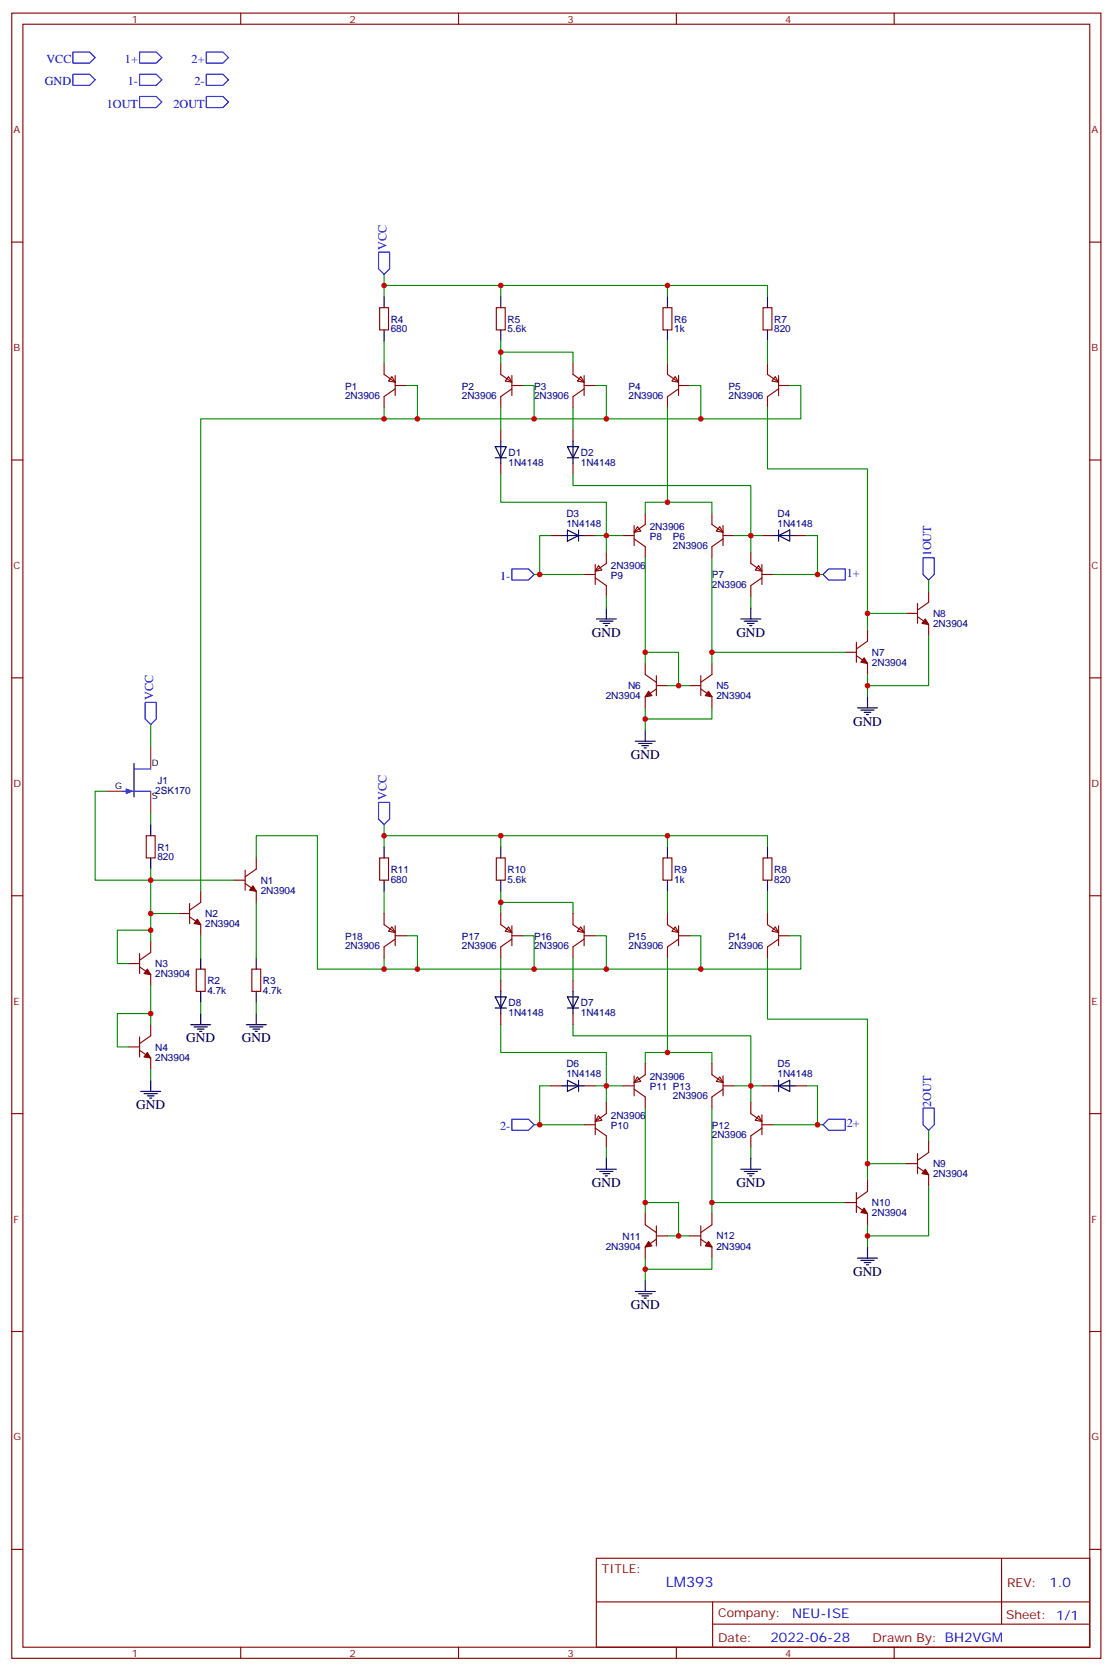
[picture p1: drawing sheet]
<svg xmlns="http://www.w3.org/2000/svg" width="353mm" height="530mm" viewBox="0 0 353 530" stroke-linecap="round" stroke-linejoin="round" font-family="sans-serif">
<g fill="none" stroke="#870000" stroke-width=".35">
<path d="M3.7 4.2h345.8v522.1h-345.8zM7.3 7.7h338.6v515h-338.6zM76.4 4.2v3.5M145.6 4.2v3.5M214.7 4.2v3.5M283.8 4.2v3.5M3.7 76.8h3.6M345.9 76.8h3.6M120.5 97.6h2.8v7.1h-2.8zM157.6 97.6h2.8v7.1h-2.8zM210.5 97.6h2.8v7.1h-2.8zM242.2 97.6h2.8v7.1h-2.8z"/>
<path d="M121.9 115.3v3.5l3.5 2.5M124.4 119.5l1 1.8-2.1-.4zM125.4 119.2v6.3M159 115.3v3.5l3.5 2.5M161.4 119.5l1.1 1.8-2.1-.4zM162.5 119.2v6.3M181.9 115.3v3.5l3.5 2.5M184.4 119.5l1 1.8-2.1-.4zM185.4 119.2v6.3M211.9 115.3v3.5l3.5 2.5M214.3 119.5l1.1 1.8-2.1-.4zM215.4 119.2v6.3"/>
<path d="M243.6 115.3v3.5l3.6 2.5M246.1 119.5l1.1 1.8-2.2-.4zM247.2 119.2v6.3M125.4 123.4l-3.5 2.5v3.5M125.4 122.3h3.6M159 136.5v3.5M162.5 123.4l-3.5 2.5v3.5M162.5 122.3h3.5M181.9 136.5v3.5M185.4 122.3h3.5M185.4 123.4l-3.5 2.5v3.5M215.4 122.3h3.5"/>
<path d="M215.4 123.4l-3.5 2.5v3.5M247.2 122.3h3.5M247.2 123.4l-3.6 2.5v3.5M3.7 146h3.6M159 147v3.6M181.9 147v3.6M345.9 146h3.6M174.8 170h3.6M185.4 170h3.5M188.9 179.1v6.4M190 179.5l1.1 1.4-2.2 .4zM192.5 175.3v3.5l-3.6 2.5"/>
<path d="M197.8 170h3.5M201.3 171l3.5 2.5v3.5M201.3 166.8v6.3M202.4 167.1l1 1.5-2.1 .3zM204.8 162.9v3.5l-3.5 2.5M226 162.9v3.5l3.5 2.5M228.5 167.1l1 1.8-2.1-.3zM229.5 171l-3.5 2.5v3.5M229.5 170h3.5M229.5 166.8v6.3M238.3 175.3v3.5l3.6 2.5M240.8 179.5l1.1 1.8-2.2-.4z"/>
<path d="M241.9 170h3.5M241.9 179.1v6.4M252.4 170h3.6M185.4 182.3h3.5M188.9 183.4l3.6 2.4v3.6M241.9 183.4l-3.6 2.4v3.6M241.9 182.3h3.5M275.4 200v3.5l-3.5 2.5M287.7 194.7h3.6M291.3 195.7l3.5 2.5v3.5M291.3 191.5v6.3M294.8 187.6v3.5l-3.5 2.5"/>
<path d="M3.7 215.1h3.6M204.8 210.5v3.6l3.6 2.4M208.4 218.7l-3.6 2.4v3.5M208.4 217.6h3.5M208.4 214.4v6.4M218.9 217.6h3.6M222.5 218.7l3.5 2.4v3.5M222.5 214.4v6.4M226 210.5v3.6l-3.5 2.4M268.3 207h3.6M271.9 208.1l3.5 2.4v3.6M271.9 203.8v6.4"/>
<path d="M345.9 215.1h3.6M46.4 265.2h2.8v7.1h-2.8zM74.3 279.3h3.5M77.8 276.2v6.3M81.4 272.3v3.5l-3.6 2.5M120.5 272.3h2.8v7h-2.8zM157.6 272.3h2.8v7h-2.8zM210.5 272.3h2.8v7h-2.8zM242.2 272.3h2.8v7h-2.8zM3.7 284.3h3.6M47.8 298.7v3.6l-3.5 2.4M56.7 289.9h3.5"/>
<path d="M60.2 291l3.5 2.4v3.6M60.2 286.7v6.4M63.7 282.9v3.5l-3.5 2.5M77.8 280.4l3.6 2.5v3.5M121.9 289.9v3.5l3.5 2.5M124.4 294.1l1 1.8-2.1-.3zM125.4 298l-3.5 2.5v3.5M125.4 293.8v6.3M125.4 297h3.6M159 289.9v3.5l3.5 2.5M161.4 294.1l1.1 1.8-2.1-.3zM162.5 298l-3.5 2.5v3.5"/>
<path d="M162.5 293.8v6.3M162.5 297h3.5M181.9 289.9v3.5l3.5 2.5M184.4 294.1l1 1.8-2.1-.3zM185.4 298l-3.5 2.5v3.5M185.4 293.8v6.3M185.4 297h3.5M211.9 289.9v3.5l3.5 2.5M214.3 294.1l1.1 1.8-2.1-.3zM215.4 298l-3.5 2.5v3.5M215.4 293.8v6.3M215.4 297h3.5"/>
<path d="M243.6 289.9v3.5l3.6 2.5M246.1 294.1l1.1 1.8-2.2-.3zM247.2 298l-3.6 2.5v3.5M247.2 293.8v6.3M247.2 297h3.5M345.9 284.3h3.6M40.8 305.8h3.5M44.3 306.8l3.5 2.5v3.5M44.3 302.6v6.4M62.3 307.6h2.8v7h-2.8zM79.9 307.6h2.9v7h-2.9zM159 311.1v3.5"/>
<path d="M181.9 311.1v3.5M40.8 332.2h3.5M44.3 333.3l3.5 2.5v3.5M44.3 329.1v6.3M47.8 325.2v3.5l-3.5 2.5M159 321.7v3.5M181.9 321.7v3.5M204.8 337.5v3.6l-3.5 2.4M226 337.5v3.6l3.5 2.4M3.7 353.4h3.6M174.8 344.6h3.6M185.4 344.6h3.5"/>
<path d="M185.4 356.9h3.5M188.9 358l3.6 2.5v3.5M188.9 353.8v6.3M190 354.1l1.1 1.4-2.2 .4zM192.5 349.9v3.5l-3.6 2.5M197.8 344.6h3.5M201.3 345.7l3.5 2.4v3.5M201.3 341.4v6.4M202.4 341.8l1 1.4-2.1 .3zM228.5 341.8l1 1.7-2.1-.3zM229.5 345.7l-3.5 2.4v3.5M229.5 341.4v6.4"/>
<path d="M229.5 344.6h3.5M238.3 349.9v3.5l3.6 2.5M240.8 354.1l1.1 1.8-2.2-.4zM241.9 358l-3.6 2.5v3.5M241.9 353.8v6.3M241.9 344.6h3.5M241.9 356.9h3.5M252.4 344.6h3.6M345.9 353.4h3.6M271.9 378.5v6.3M275.4 374.6v3.5l-3.5 2.5M287.7 369.3h3.6"/>
<path d="M291.3 370.3l3.5 2.5v3.5M291.3 366.1v6.4M294.8 362.2v3.6l-3.5 2.4M204.8 385.2v3.5l3.6 2.5M208.4 393.3l-3.6 2.4v3.6M208.4 389v6.4M208.4 392.2h3.5M218.9 392.2h3.6M222.5 393.3l3.5 2.4v3.6M222.5 389v6.4M226 385.2v3.5l-3.5 2.5M268.3 381.6h3.6"/>
<path d="M271.9 382.7l3.5 2.5v3.5M3.7 422.6h3.6M345.9 422.6h3.6M3.7 491.7h3.6M189.3 494.5h156.6v28.2h-156.6zM317.9 494.5v20.9M345.9 491.7h3.6M189.3 508.4h156.5M226.2 515.4h119.6M226.2 508.4v14.1M76.4 522.7v3.6M145.6 522.7v3.6"/>
<path d="M214.7 522.7v3.6M283.8 522.7v3.6"/>
</g>
<g fill="none" stroke="#000" stroke-width=".35">
<path d="M121.9 94.1v3.5M159 94.1v3.5M211.9 94.1v3.5M243.6 94.1v3.5M121.9 104.7v3.5M159 104.7v3.5M211.9 104.7v3.5M243.6 104.7v3.5M159 140v7M181.9 140v7M157.2 141.7h3.5l-1.7 3.6zM157.2 145.3h3.5"/>
<path d="M180.1 141.7h3.6l-1.8 3.6zM180.1 145.3h3.6M178.4 170h7M180.1 168.2l3.6 1.8-3.6 1.7zM183.7 168.2v3.5M245.4 170h7M247.2 170l3.5-1.8v3.5zM247.2 168.2v3.5M189.3 196.4h6.4M190.4 197.1h4.2M191.4 197.8h2.1M192.1 198.5h.7"/>
<path d="M192.5 192.9v3.5M235.2 196.4h6.3M236.2 197.1h4.3M237.3 197.8h2.1M238 198.5h.7M238.3 192.9v3.5M201.6 235.2h6.4M202.7 235.9h4.2M203.8 236.6h2.1M204.5 237.3h.7M204.8 231.7v3.5M272.2 224.6h6.4"/>
<path d="M273.3 225.4h4.2M274.3 226.1h2.1M275 226.8h.7M275.4 221.1v3.5M42.5 242.3v10.6M47.8 261.7v3.5M47.8 272.3v3.5M121.9 268.7v3.6M121.9 279.3v3.6M159 268.7v3.6M159 279.3v3.6M211.9 268.7v3.6"/>
<path d="M211.9 279.3v3.6M243.6 268.7v3.6M243.6 279.3v3.6M63.7 304v3.6M63.7 314.6v3.5M81.4 304v3.6M81.4 314.6v3.5M157.2 316.4h3.5l-1.7 3.5zM157.2 319.9h3.5M159 314.6v7.1M180.1 316.4h3.6l-1.8 3.5zM180.1 319.9h3.6"/>
<path d="M181.9 314.6v7.1M60.5 325.2h6.4M61.6 325.9h4.2M62.7 326.6h2.1M63.4 327.3h.7M63.7 321.7v3.5M78.2 325.2h6.3M79.2 325.9h4.3M80.3 326.6h2.1M81 327.3h.7M81.4 321.7v3.5M44.7 346.4h6.3"/>
<path d="M45.7 347.1h4.3M46.8 347.8h2.1M47.5 348.5h.7M47.8 342.8v3.6M178.4 344.6h7M180.1 342.8l3.6 1.8-3.6 1.8zM183.7 342.8v3.6M245.4 344.6h7M247.2 344.6l3.5-1.8v3.6zM247.2 342.8v3.6M189.3 371.1h6.4M190.4 371.8h4.2"/>
<path d="M191.4 372.5h2.1M192.1 373.2h.7M192.5 367.5v3.6M235.2 371.1h6.3M236.2 371.8h4.3M237.3 372.5h2.1M238 373.2h.7M238.3 367.5v3.6M272.2 399.3h6.4M273.3 400h4.2M275.4 395.7v3.6M201.6 409.9h6.4"/>
<path d="M202.7 410.6h4.2M203.8 411.3h2.1M204.5 412h.7M204.8 406.3v3.6M274.3 400.7h2.1M275 401.4h.7"/>
</g>
<path d="M47.8 237v7.1M33.7 251.1h5.3M47.8 251.1v7.1" fill="none" stroke="#8c2424" stroke-width=".35"/>
<path d="M39 251.1h8.8M42.5 244.1h5.3" fill="none" stroke="#30f" stroke-width=".35"/>
<path d="M40.1 250.4l1.7 .7-1.7 .7z" fill="#00f" stroke="#00f" stroke-width=".35"/>
<g fill="none" stroke="#00f" stroke-width=".35">
<path d="M23.1 16.5h5.3l1.8 1.8-1.8 1.7h-5.3zM44.3 16.5h5.3l1.8 1.8-1.8 1.7h-5.3zM65.5 16.5h5.3l1.7 1.8-1.7 1.7h-5.3zM23.1 23.6h5.3l1.8 1.7-1.8 1.8h-5.3zM44.3 23.6h5.3l1.8 1.7-1.8 1.8h-5.3zM44.3 30.6h5.3l1.8 1.8-1.8 1.7h-5.3zM65.5 23.6h5.3l1.7 1.7-1.7 1.8h-5.3zM65.5 30.6h5.3l1.7 1.8-1.7 1.7h-5.3zM120.2 80h3.5v5.3l-1.8 1.8-1.7-1.8zM293 177h3.5v5.3l-1.7 1.8-1.8-1.8zM162.5 180.6h5.3l1.7 1.7-1.7 1.8h-5.3zM261.3 182.3l1.7-1.7h5.3v3.5h-5.3z"/>
<path d="M46.1 222.9h3.5v5.3l-1.8 1.7-1.7-1.7zM120.2 254.6h3.5v5.3l-1.8 1.8-1.7-1.8zM162.5 355.2h5.3l1.7 1.7-1.7 1.8h-5.3zM261.3 356.9l1.7-1.7h5.3v3.5h-5.3zM293 351.6h3.5v5.3l-1.7 1.8-1.8-1.8z"/>
</g>
<g fill="#870000" stroke="#870000" stroke-width=".35">
<path d="M80.3 281.1l1.1 1.8-2.2-.4z"/>
<path d="M62.7 291.7l1 1.7-2.1-.3z"/>
<path d="M46.8 307.6l1 1.7-2.1-.3z"/>
<path d="M46.8 334l1 1.8-2.1-.4z"/>
<path d="M224.9 219.4l1.1 1.7-2.1-.3z"/>
<path d="M205.9 219.4l1 1.4-2.1 .3z"/>
<path d="M274.3 208.8l1.1 1.7-2.1-.3z"/>
<path d="M293.7 196.4l1.1 1.8-2.1-.4z"/>
<path d="M293.7 371.1l1.1 1.7-2.1-.3z"/>
<path d="M274.3 383.4l1.1 1.8-2.1-.4z"/>
<path d="M205.9 394l1 1.4-2.1 .3z"/>
<path d="M224.9 394l1.1 1.7-2.1-.3z"/>
</g>
<g fill="none" stroke="#008700" stroke-width=".35">
<path d="M121.9 90.6h121.7v3.5M121.9 87.1v7M159 90.6v3.5M211.9 90.6v3.5M121.9 108.2v7.1M159 111.8h22.9v3.5M159 108.2v7.1M211.9 108.2v7.1M243.6 108.2v7.1M121.9 129.4v3.5M129 122.3h3.5v10.6M159 129.4v7.1"/>
<path d="M166 122.3h3.5v10.6M181.9 129.4v7.1M188.9 122.3h3.6v10.6M211.9 129.4v30M218.9 122.3h3.6v10.6M243.6 129.4v19.4h31.8v51.2M250.7 122.3h3.5v10.6h-190.5v150M159 150.6v8.8h33.5v10.6h-3.6M181.9 150.6v3.5h56.4v15.9h3.6M174.8 170h-3.5v12.3h14.1M197.8 170h-5.3v5.3M204.8 162.9v-3.5h21.2v3.5"/>
<path d="M204.8 177v33.5M226 177v33.5M233 170h5.3v5.3M256 170h3.5v12.3h-14.1M169.5 182.3h1.8M192.5 189.4v3.5M238.3 189.4v3.5M259.5 182.3h1.8M275.4 194.7h12.3M294.8 184.1v3.5M204.8 207h10.6v10.6M211.9 217.6h7"/>
<path d="M226 207h42.3M275.4 214.1v7M294.8 201.7v15.9h-19.4M47.8 229.9v7.1M204.8 224.6v7.1M226 224.6v3.6h-21.2M33.7 251.1h-3.5v28.2h17.6v-3.5M47.8 258.2v3.5M74.3 279.3h-26.5v10.6h8.9M81.4 272.3v-7.1h19.4v42.4h153.4v-10.6h-3.5M121.9 265.2h121.7v3.5M121.9 261.7v7"/>
<path d="M159 265.2v3.5M211.9 265.2v3.5M47.8 295.2h-10.5v10.6h3.5M47.8 289.9v8.8M63.7 297v7M81.4 286.4v17.6M121.9 282.9v7M129 297h3.5v10.6M159 286.4h22.9v3.5M159 282.9v7M166 297h3.5v10.6M188.9 297h3.6v10.6"/>
<path d="M211.9 282.9v7M218.9 297h3.6v10.6M243.6 282.9v7M47.8 312.8v12.4M63.7 318.1v3.6M81.4 318.1v3.6M121.9 304v3.6M159 304v7.1M181.9 304v7.1M211.9 304v30M243.6 304v19.4h31.8v51.2M47.8 321.7h-10.5v10.5h3.5"/>
<path d="M47.8 339.3v3.5M159 325.2v8.8h33.5v10.6h-3.6M181.9 325.2v3.5h56.4v15.9h3.6M204.8 337.5v-3.5h21.2v3.5M169.5 356.9h1.8M174.8 344.6h-3.5v12.3h14.1M197.8 344.6h-5.3v5.3M204.8 351.6v33.6M226 351.6v33.6M233 344.6h5.3v5.3M256 344.6h3.5v12.3h-14.1M259.5 356.9h1.8"/>
<path d="M294.8 358.7v3.5M192.5 364v3.5M238.3 364v3.5M275.4 369.3h12.3M294.8 376.3v15.9h-19.4M204.8 381.6h10.6v10.6M204.8 399.3v7M211.9 392.2h7M226 399.3v3.5h-21.2M226 381.6h42.3M275.4 388.7v7"/>
</g>
<g fill="#c00">
<circle cx="47.8" cy="279.3" r=".88"/>
<circle cx="47.8" cy="321.7" r=".88"/>
<circle cx="47.8" cy="295.2" r=".88"/>
<circle cx="121.9" cy="90.6" r=".88"/>
<circle cx="159" cy="90.6" r=".88"/>
<circle cx="211.9" cy="90.6" r=".88"/>
<circle cx="159" cy="111.8" r=".88"/>
<circle cx="132.5" cy="132.9" r=".88"/>
<circle cx="169.5" cy="132.9" r=".88"/>
<circle cx="192.5" cy="132.9" r=".88"/>
<circle cx="222.5" cy="132.9" r=".88"/>
<circle cx="211.9" cy="159.4" r=".88"/>
<circle cx="204.8" cy="228.2" r=".88"/>
<circle cx="204.8" cy="207" r=".88"/>
<circle cx="215.4" cy="217.6" r=".88"/>
<circle cx="192.5" cy="170" r=".88"/>
<circle cx="238.3" cy="170" r=".88"/>
<circle cx="171.3" cy="182.3" r=".88"/>
<circle cx="259.5" cy="182.3" r=".88"/>
<circle cx="121.9" cy="132.9" r=".88"/>
<circle cx="275.4" cy="217.6" r=".88"/>
<circle cx="226" cy="207" r=".88"/>
<circle cx="275.4" cy="194.7" r=".88"/>
<circle cx="275.4" cy="369.3" r=".88"/>
<circle cx="226" cy="381.6" r=".88"/>
<circle cx="275.4" cy="392.2" r=".88"/>
<circle cx="259.5" cy="356.9" r=".88"/>
<circle cx="171.3" cy="356.9" r=".88"/>
<circle cx="238.3" cy="344.6" r=".88"/>
<circle cx="192.5" cy="344.6" r=".88"/>
<circle cx="215.4" cy="392.2" r=".88"/>
<circle cx="204.8" cy="381.6" r=".88"/>
<circle cx="204.8" cy="402.8" r=".88"/>
<circle cx="211.9" cy="334" r=".88"/>
<circle cx="159" cy="286.4" r=".88"/>
<circle cx="211.9" cy="265.2" r=".88"/>
<circle cx="159" cy="265.2" r=".88"/>
<circle cx="121.9" cy="265.2" r=".88"/>
<circle cx="121.9" cy="307.6" r=".88"/>
<circle cx="222.5" cy="307.6" r=".88"/>
<circle cx="192.5" cy="307.6" r=".88"/>
<circle cx="169.5" cy="307.6" r=".88"/>
<circle cx="132.5" cy="307.6" r=".88"/>
<circle cx="47.8" cy="289.9" r=".88"/>
</g>
<text font-size="4.6" fill="#00f" x="211.4" y="503.6">LM393</text>
<g font-size="4.2">
<text x="187.9" y="202.1">GND</text>
<text x="233.8" y="202.1">GND</text>
<text x="270.8" y="230.3">GND</text>
<text x="200.2" y="240.9">GND</text>
<text x="59.1" y="330.8">GND</text>
<text x="76.8" y="330.8">GND</text>
<text x="43.3" y="352">GND</text>
<text x="187.9" y="376.7">GND</text>
<text x="233.8" y="376.7">GND</text>
<text x="270.8" y="404.9">GND</text>
<text x="200.2" y="415.5">GND</text>
</g>
<g font-size="4.2" fill="#00f">
<text x="333.1" y="503.8">1.0</text>
<text x="251.5" y="513.3">NEU-ISE</text>
<text x="244.6" y="521.2">2022-06-28</text>
</g>
<g font-size="3.9" fill="#00f">
<text x="14.7" y="20.1">VCC</text>
<text x="39.7" y="20">1+</text>
<text x="60.8" y="20">2+</text>
<text x="14.2" y="27.1">GND</text>
<text x="40.6" y="27.1">1-</text>
<text x="61.7" y="27.1">2-</text>
<text x="33.9" y="34.1">1OUT</text>
<text x="55.1" y="34.1">2OUT</text>
<text x="122.7" y="79.2" transform="rotate(-90 122.7 79.2)">VCC</text>
<text x="295.6" y="176.6" transform="rotate(-90 295.6 176.6)">1OUT</text>
<text x="158.7" y="184.1">1-</text>
<text x="268.8" y="183.2">1+</text>
<text x="48.6" y="222.1" transform="rotate(-90 48.6 222.1)">VCC</text>
<text x="122.7" y="253.8" transform="rotate(-90 122.7 253.8)">VCC</text>
<text x="295.6" y="351.2" transform="rotate(-90 295.6 351.2)">2OUT</text>
<text x="158.7" y="358.7">2-</text>
<text x="268.8" y="357.8">2+</text>
</g>
<g font-size="3.9" fill="#800">
<text x="191.1" y="499.1">TITLE:</text>
<text x="319.7" y="503.8">REV:</text>
<text x="228" y="513.3">Company:</text>
<text x="319.3" y="513.9">Sheet: 1/1</text>
<text x="228" y="521">Date:</text>
<text x="277" y="521.1">Drawn By: BH2VGM</text>
</g>
<g font-size="3.2" fill="#800">
<text x="41.8" y="7.2">1</text>
<text x="111" y="7.2">2</text>
<text x="180.1" y="7.2">3</text>
<text x="249.3" y="7.2">4</text>
<text x="4.3" y="42.3">A</text>
<text x="346.5" y="42.3">A</text>
<text x="4.3" y="111.4">B</text>
<text x="346.5" y="111.4">B</text>
<text x="4.3" y="180.6">C</text>
<text x="346.5" y="180.6">C</text>
<text x="4.3" y="249.7">D</text>
<text x="346.5" y="249.7">D</text>
<text x="4.3" y="318.8">E</text>
<text x="346.5" y="318.8">E</text>
<text x="4.3" y="388">F</text>
<text x="346.5" y="388">F</text>
<text x="4.3" y="457.1">G</text>
<text x="346.5" y="457.1">G</text>
<text x="41.8" y="525.7">1</text>
<text x="111" y="525.7">2</text>
<text x="180.1" y="525.7">3</text>
<text x="249.3" y="525.7">4</text>
</g>
<g font-size="3.2" fill="#000080">
<text x="124" y="105.5">680</text>
<text x="124" y="102.4">R4</text>
<text x="161.1" y="105.5">5.6k</text>
<text x="161.1" y="102.4">R5</text>
<text x="214" y="105.5">1k</text>
<text x="214" y="102.4">R6</text>
<text x="245.7" y="105.5">820</text>
<text x="245.7" y="102.4">R7</text>
<text x="109.5" y="123.6">P1</text>
<text x="146.6" y="123.6">P2</text>
<text x="169.5" y="123.6">P3</text>
<text x="199.5" y="123.6">P4</text>
<text x="231.3" y="123.6">P5</text>
<text x="109.5" y="126.6">2N3906</text>
<text x="146.6" y="126.6">2N3906</text>
<text x="169.5" y="126.6">2N3906</text>
<text x="199.5" y="126.6">2N3906</text>
<text x="231.3" y="126.6">2N3906</text>
<text x="161.4" y="147.8">1N4148</text>
<text x="161.4" y="144.8">D1</text>
<text x="184.4" y="147.8">1N4148</text>
<text x="184.4" y="144.8">D2</text>
<text x="179.8" y="167.1">1N4148</text>
<text x="179.8" y="164">D3</text>
<text x="246.8" y="167.1">1N4148</text>
<text x="246.8" y="164">D4</text>
<text x="206.2" y="168.1">2N3906</text>
<text x="206.2" y="171.3">P8</text>
<text x="213.6" y="171.2">P6</text>
<text x="213.6" y="174.3">2N3906</text>
<text x="193.9" y="180.4">2N3906</text>
<text x="193.9" y="183.6">P9</text>
<text x="226" y="183.6">P7</text>
<text x="226" y="186.6">2N3906</text>
<text x="296.2" y="195.8">N8</text>
<text x="296.2" y="199">2N3904</text>
<text x="276.8" y="208.1">N7</text>
<text x="276.8" y="211.4">2N3904</text>
<text x="192.3" y="221.9">2N3904</text>
<text x="199.4" y="218.7">N6</text>
<text x="227.4" y="221.9">2N3904</text>
<text x="227.4" y="218.7">N5</text>
<text x="49.2" y="251.9">2SK170</text>
<text x="50" y="248.7">J1</text>
<text x="50" y="273.1">820</text>
<text x="50" y="270">R1</text>
<text x="82.8" y="280.5">N1</text>
<text x="124" y="280.1">680</text>
<text x="124" y="277.1">R11</text>
<text x="161.1" y="280.1">5.6k</text>
<text x="161.1" y="277.1">R10</text>
<text x="214" y="280.1">1k</text>
<text x="214" y="277.1">R9</text>
<text x="245.7" y="280.1">820</text>
<text x="245.7" y="277.1">R8</text>
<text x="82.8" y="283.7">2N3904</text>
<text x="65.1" y="291">N2</text>
<text x="65.1" y="294.3">2N3904</text>
<text x="109.5" y="298.2">P18</text>
<text x="146.6" y="298.2">P17</text>
<text x="169.5" y="298.2">P16</text>
<text x="199.5" y="298.2">P15</text>
<text x="231.3" y="298.2">P14</text>
<text x="109.5" y="301.3">2N3906</text>
<text x="146.6" y="301.3">2N3906</text>
<text x="169.5" y="301.3">2N3906</text>
<text x="199.5" y="301.3">2N3906</text>
<text x="231.3" y="301.3">2N3906</text>
<text x="49.2" y="310.1">2N3904</text>
<text x="49.2" y="306.9">N3</text>
<text x="65.8" y="315.4">4.7k</text>
<text x="65.8" y="312.3">R2</text>
<text x="83.5" y="315.4">4.7k</text>
<text x="83.5" y="312.3">R3</text>
<text x="161.4" y="322.4">1N4148</text>
<text x="161.4" y="319.4">D8</text>
<text x="184.4" y="322.4">1N4148</text>
<text x="184.4" y="319.4">D7</text>
<text x="49.2" y="333.4">N4</text>
<text x="49.2" y="336.6">2N3904</text>
<text x="179.8" y="341.8">1N4148</text>
<text x="179.8" y="338.6">D6</text>
<text x="246.8" y="341.8">1N4148</text>
<text x="246.8" y="338.6">D5</text>
<text x="206.2" y="342.7">2N3906</text>
<text x="206.2" y="345.9">P11 P13</text>
<text x="213.6" y="348.9">2N3906</text>
<text x="193.9" y="355.1">2N3906</text>
<text x="193.9" y="358.3">P10</text>
<text x="226" y="358.2">P12</text>
<text x="226" y="361.2">2N3906</text>
<text x="296.2" y="370.4">N9</text>
<text x="296.2" y="373.6">2N3904</text>
<text x="276.8" y="382.8">N10</text>
<text x="276.8" y="386">2N3904</text>
<text x="197.6" y="393.4">N11</text>
<text x="227.4" y="393.4">N12</text>
<text x="192.3" y="396.6">2N3904</text>
<text x="227.4" y="396.6">2N3904</text>
</g>
<g font-size="2.8">
<text x="48.2" y="243">D</text>
<text x="36.5" y="250.4">G</text>
<text x="48.2" y="253.6">S</text>
</g>
</svg>
